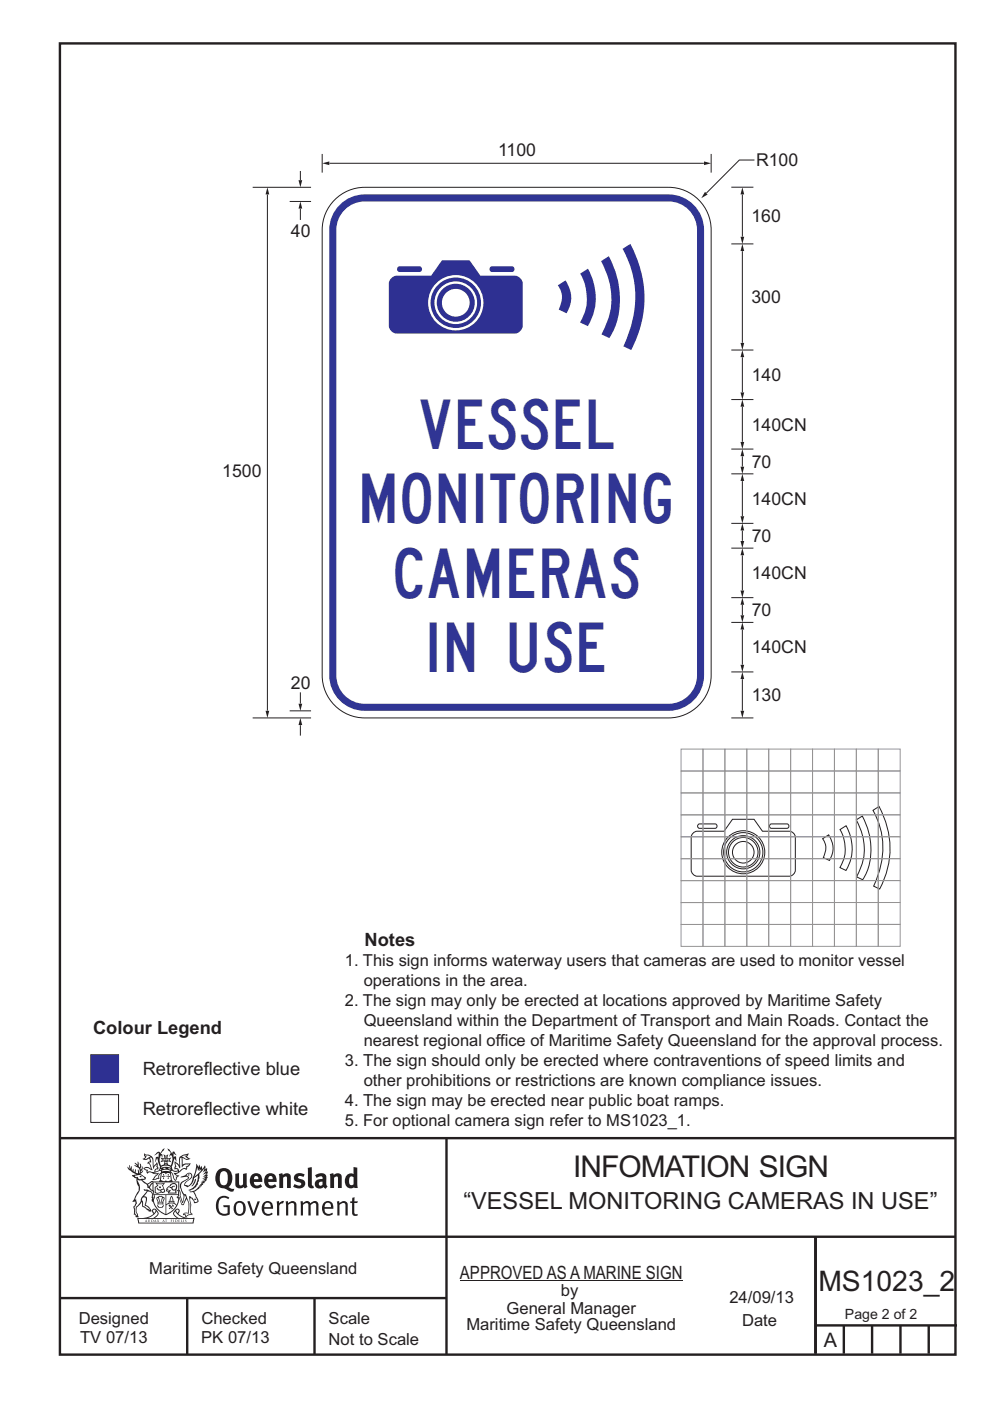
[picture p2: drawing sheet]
<svg xmlns="http://www.w3.org/2000/svg" width="210mm" height="297mm" viewBox="0 0 210 297" stroke-linecap="round" stroke-linejoin="round" font-family="sans-serif">
<g fill="none" stroke="#231f20" stroke-width=".51">
<path d="M12.7 9.2h190v278h-190zM12.7 241.3h189.9M94.7 241.4v45.8M12.7 275.2h82M12.7 262.2h190.1M39.7 275.2v12M66.7 275.2v12M173 262.2v24.8M173 281h30M179 281v6M185 281v6M191 281v6"/>
<path d="M197 281v6"/>
</g>
<g fill="#231f20">
<path d="M47 248.5a2.55 2.55 0 0 0 0 2.7l.3 .1a.81 .81 0 0 0 1-.9v-.6a1.04 1.04 0 0 0-1.1-1.5zM46.3 248.1a1.82 1.82 0 0 1 2.1-.2 1.82 1.82 0 0 1 .9 1.9 2.29 2.29 0 0 1-.8 1.9l.7 .3h.5l-.2 .6a2.87 2.87 0 0 1-2-.7 2.12 2.12 0 0 1-1.7-3.1z" fill-rule="evenodd"/>
<path d="M49.9 248.9l.8-.2v2a.46 .46 0 0 0 .2 .6 .46 .46 0 0 0 .7-.2v-2.2l.7-.2v2.4l.2 .5-.6 .4-.2-.3a1.02 1.02 0 0 1-1.2 .2 1.02 1.02 0 0 1-.6-1.1z" fill-rule="evenodd"/>
<path d="M54 249.5l-.1 .5h.9a.49 .49 0 0 0-.2-.6 .49 .49 0 0 0-.6 .1zM53.4 249.2a1.34 1.34 0 0 1 1.6-.3 1.34 1.34 0 0 1 .6 1.5v.2h-1.7a.77 .77 0 0 0 .5 .8 .77 .77 0 0 0 .9-.3l.3 .4a1.59 1.59 0 0 1-2.1 .2 1.59 1.59 0 0 1-.4-2z" fill-rule="evenodd"/>
<path d="M57 249.5l-.1 .5h.9a.49 .49 0 0 0-.2-.6 .49 .49 0 0 0-.6 .1zM56.4 249.2a1.34 1.34 0 0 1 1.6-.3 1.34 1.34 0 0 1 .7 1.5v.2h-1.8a.77 .77 0 0 0 .5 .8 .77 .77 0 0 0 .9-.3l.3 .4a1.59 1.59 0 0 1-2 .2 1.59 1.59 0 0 1-.5-2z" fill-rule="evenodd"/>
<path d="M59.1 248.9l.8-.2 .1 .4a.95 .95 0 0 1 1-.3 .95 .95 0 0 1 .7 .8v2.3h-.8v-2.3a.46 .46 0 0 0-.8 .1v2.2h-.9z" fill-rule="evenodd"/>
<path d="M62.5 249.1a1.75 1.75 0 0 1 2.1-.1l-.2 .5-.6-.2a.43 .43 0 0 0-.6 .3l.4 .3a1.04 1.04 0 0 1 1.2 1.2 1.04 1.04 0 0 1-1.4 .9l-1.2-.4 .3-.6 1 .4 .4-.4a.88 .88 0 0 0-1-.5l-.4-.2-.1-.4z" fill-rule="evenodd"/>
<path d="M65.3 247.6l.8-.2 .1 3.8 .2 .2 .2 .5a.88 .88 0 0 1-1-.1 .88 .88 0 0 1-.3-1z" fill-rule="evenodd"/>
<path d="M67.8 250.6a.43 .43 0 0 0-.1 .7 .43 .43 0 0 0 .7-.1v-.7zM66.8 249.2a1.7 1.7 0 0 1 2.4 .1v1.8l.3 .4-.4 .5-.5-.3a1.03 1.03 0 0 1-1.7-.2 1.03 1.03 0 0 1 .8-1.5h.7v-.4a.8 .8 0 0 0-1.2 .1z" fill-rule="evenodd"/>
<path d="M69.9 248.9l.8-.2 .1 .4a.95 .95 0 0 1 1-.3 .95 .95 0 0 1 .7 .8v2.3h-.8v-2.3a.46 .46 0 0 0-.8 .1v2.2h-.8z" fill-rule="evenodd"/>
<path d="M74.3 249.5a1.48 1.48 0 0 0 0 1.7l.4 .1 .3-.2v-1.5l-.3-.2zM75 247.4l.8 .2 .1 4.3h-.7l-.1-.2a1.26 1.26 0 0 1-1.4 0 1.26 1.26 0 0 1-.6-1.3 1.29 1.29 0 0 1 .5-1.3 1.29 1.29 0 0 1 1.4-.2z" fill-rule="evenodd"/>
<path d="M46.4 253.9a1.72 1.72 0 0 1 2.2 0l-.2 .3a1.24 1.24 0 0 0-1.4-.1 1.24 1.24 0 0 0-.7 1.3 1.49 1.49 0 0 0 1.3 2l.7-.2v-1.3h-.9l-.1-.4h1.4v2a1.93 1.93 0 0 1-2.2-.1 1.93 1.93 0 0 1-.7-2.2l.2-.7z" fill-rule="evenodd"/>
<path d="M50.3 255.2a1.65 1.65 0 0 0 .3 2.2 .99 .99 0 0 0 1-1.5 .78 .78 0 0 0-.4-.8 .78 .78 0 0 0-.9 .1zM50 254.9a1.33 1.33 0 0 1 1.6-.1 1.33 1.33 0 0 1 .5 1.5 1.31 1.31 0 0 1-1.3 1.5 1.31 1.31 0 0 1-1.3-1.6l.1-.5z" fill-rule="evenodd"/>
<path d="M52.5 254.7l.4-.1 .9 2.6 .8-2.5h.5l-1.1 3h-.5z" fill-rule="evenodd"/>
<path d="M56.2 255.2l-.2 .7h1.4a.7 .7 0 0 0-.3-.8 .7 .7 0 0 0-.9 .1zM55.9 255a1.22 1.22 0 0 1 1.5-.2 1.22 1.22 0 0 1 .5 1.5h-1.9a.93 .93 0 0 0 .5 1 .93 .93 0 0 0 1.2-.2l.1 .3a1.43 1.43 0 0 1-1.7 .1 1.43 1.43 0 0 1-.6-1.7z" fill-rule="evenodd"/>
<path d="M58.7 254.8l.4-.2 .1 .5 .4-.3 .6-.2-.2 .6a.66 .66 0 0 0-.8 .6v1.9h-.4z" fill-rule="evenodd"/>
<path d="M60.6 254.8l.4-.2 .1 .5a.94 .94 0 0 1 1-.4 .94 .94 0 0 1 .8 .7v2.3h-.5l-.1-2.5a.81 .81 0 0 0-1.2 .3v2.2h-.4z" fill-rule="evenodd"/>
<path d="M63.7 254.7l.5-.1 .1 .5 .4-.3a.78 .78 0 0 1 1.1 .3 .9 .9 0 0 1 1-.5 .9 .9 0 0 1 .7 .8v2.3h-.4l-.1-2.5a.67 .67 0 0 0-1.1 .3v2.2h-.5v-2.4l-.4-.2-.7 .4v2.2h-.5z" fill-rule="evenodd"/>
<path d="M69 255.2l-.2 .7h1.4a.7 .7 0 0 0-.3-.8 .7 .7 0 0 0-.9 .1zM68.7 255a1.22 1.22 0 0 1 1.5-.2 1.22 1.22 0 0 1 .5 1.5h-1.9a.93 .93 0 0 0 .5 1 .93 .93 0 0 0 1.2-.2l.1 .3a1.44 1.44 0 0 1-1.7 .1 1.44 1.44 0 0 1-.6-1.7z" fill-rule="evenodd"/>
<path d="M71.4 254.8l.5-.2 .1 .5a.94 .94 0 0 1 1-.4 .94 .94 0 0 1 .7 .7v2.3h-.4l-.1-2.5a.81 .81 0 0 0-1.2 .3v2.2h-.5z" fill-rule="evenodd"/>
<path d="M74.7 254l.5-.2v.9h.7l-.1 .4h-.7l.1 2.2 .1 .1h.5l.1 .3a.75 .75 0 0 1-1.2-.6v-2h-.4v-.4h.4z" fill-rule="evenodd"/>
<path d="M30.8 244.9l1.1 .3-.9 .5h-.4l.5-.5zM31.8 245.5l.2-.1a2.44 2.44 0 0 1 .4 2l.1 .4 .7-1-.1 .6 .3 .3a.57 .57 0 0 0-.6 .8l-1-.2-.5 .2 .1-.5-.7-.2 .6-.2 1 .5 .1-.1-.6-1.3-.2-.1 .5-.1zM30.7 244.5l-.2 .4 .3 .4-.6 .4a1.04 1.04 0 0 0 1.4-.1l.2 .7h-.4l-.2 .4a.94 .94 0 0 1 .9 1.1l-.2-.1a1.16 1.16 0 0 0-1.5-.1l.3 .4 .4 .2 .1 .5 .2 .2v-.2a.94 .94 0 0 1 1.1 .2h.9l-1.2 1.2a1.13 1.13 0 0 0 1.2-.2l.4-.1-.1-.4 .5-.7a.83 .83 0 0 0-.6 1.1l-.3-.1-.7 .3 1.1-1.4-.5 .2-.5-.1 1.3-.5-.2-.2-.8 .4v-.3l.2-.2 .3 .1 .1-.3-.2-.4v-.6l-.2-.3-.6 .9v-.7a1.42 1.42 0 0 0-1.7-1.8z" fill-rule="evenodd"/>
<path d="M38.5 245.3l.5-.3 .7-.1-.6 .3 .8 .5h-.3zM38.3 245.5h.2l.1 2a1.69 1.69 0 0 1 1.5-.7l-.7 .5 .1 .5a1.1 1.1 0 0 0-1.5 .6l-.1-.5-.2-.2h-.5l.2-.4-.2-.7a1.42 1.42 0 0 1 .8 1.1l.2-.1zM37.1 246.2l.1 1-.2 .3v.5l.6-.1 .1 .2a.96 .96 0 0 1-1.1-.1l-.1 .1a1.06 1.06 0 0 0 1.3 .2v.1a.72 .72 0 0 1-1 .2l.3 .5 .6 .3-.4 .1-.1 .7-.3-.4-.3-1.1-.4-.4 .4 .9a1.54 1.54 0 0 0 .6 1.2l.2-.3a.58 .58 0 0 1 .5-.7l.1-.2h-.3l-.4-.3 .9-.5a.93 .93 0 0 1 1.1-.5l.1 .2 .2-.1 .1-.5a.99 .99 0 0 0 .7-.9l-1.3 .1-.4 .3v-1.5l.9 .4 .8-.3h-.3l-.5-.4 .4-.7-.7 .2a1.46 1.46 0 0 0-1.3 2.1v.4l-.2-.4z" fill-rule="evenodd"/>
<path d="M35.6 248.9l.2 .1-.1 .4h.3l-.3 .1v.5l-.1-.6h-.3l.3-.1z" fill-rule="evenodd"/>
<path d="M34.6 248.9l.2 .1-.1 .3 .4 .1h-.4v.6l-.1-.5-.3-.1h.3z" fill-rule="evenodd"/>
<path d="M34.3 248.8a.57 .57 0 0 1 .9 .2 .57 .57 0 0 1 .9-.2l.2 1.4-.2 .1a.57 .57 0 0 1-.9-.1 .69 .69 0 0 1-1.1 0zM34.2 248.1l-.3 2.1-.2 .4h2.9l-.1-.4-.3-2.1h-.2v.3l-.8-.1-.9 .1 .1-.3z" fill-rule="evenodd"/>
<path d="M34.2 252.4a.3 .3 0 0 0 .6 0 .3 .3 0 0 0-.6 0zM33.3 251l.3 .3-.3 .3a.79 .79 0 0 0 0 1.3l.8-.2-.1-.3a.55 .55 0 0 1-.7-.6h.1l.1 .3 .4 .1 .8-.2-.4-.7 .4-.3-.7 .1zM33 250.7l1.1 .2 .9-.2-.4 .7 .4 1.1a.56 .56 0 0 1-.8 .3l-.2 .1a.73 .73 0 0 1-.9 .1 .73 .73 0 0 1-.3-.9v-.4l.5-.4z" fill-rule="evenodd"/>
<path d="M35.6 251.9l.7-.5a.58 .58 0 0 1 1-.1 .58 .58 0 0 1-.5 .9l-.2-.3a.43 .43 0 0 1 .6-.3v-.1a.57 .57 0 0 0-.8 .2l-.2-.1-.3 .2 .4 .1a.55 .55 0 0 0 .9 .5v.5h-1.3l.3-.4-.1-.2-.6 .1 .2-.2-.2-.1zM35.4 251.8l-.1 .2a.39 .39 0 0 0 .2 .7l.3-.1-.2 .5h1.9l-.1-.8a.86 .86 0 0 0-.1-1.4 .86 .86 0 0 0-1.3 .4z" fill-rule="evenodd"/>
<path d="M36 254.8h.8v.2h-.8zM36.4 253.8l.2 .8h-.4zM36.4 253.5l-.3 .5-.1 .6h-.2v.4l-.7 .4 .1 .2a1.48 1.48 0 0 1 2.2 .1l.2-.1-.6-.5v-.5h-.2l-.1-.6z" fill-rule="evenodd"/>
<path d="M35.8 255.4l.3 .1 .2 .3 .3-.2-.2-.2a.38 .38 0 0 1 .4 .5l-.1-.2-.3 .3 .3 .2-.3 .2-.1-.3-.4 .3-.1-.2 .4-.3-.2-.1-.1 .1z" fill-rule="evenodd"/>
<path d="M34.5 254h.2v.2l-.3 .6h-.1zM33.6 255.3h.9v.2a.55 .55 0 0 1-.8 .4v-.2h-.2zM33.4 254h.2l.2 .8h-.2zM33.6 255h.8l.1 .1-.8 .1zM33.8 253.7h.5l-.2 1.1h-.2zM33.3 253.8l-.1 .3 .3 1.2a.48 .48 0 0 0-.1 .5 .48 .48 0 0 0 .4 .3l.6-.1a.49 .49 0 0 0 .2-.7l.3-1.2-.1-.3a1.42 1.42 0 0 0-1.5 0z" fill-rule="evenodd"/>
<path d="M33.6 251.6h.5l.1 .3h-.4z" fill-rule="evenodd"/>
<path d="M41.3 250.1l.3-.2-.2 .9-.6 .7h-.2l.5-.7z" fill-rule="evenodd"/>
<path d="M39.7 249l.3-.2 .5 .2a.88 .88 0 0 1-.6 1.1 1.22 1.22 0 0 0-.8 1.3l.5 .2a.72 .72 0 0 0 .9-.4l.5-.8 .2-.6 .8-.6v.3a2.85 2.85 0 0 1-2 2.8l.1 .1a2.13 2.13 0 0 0 1.9-1.5l-.1-.2a2.01 2.01 0 0 0 .3-1.8l1.2-1.3-.4 1 .7-.5-.7 1 .8-.4-.8 .8 .7-.1-.9 .5 .8-.1-.8 .4h.7l-.8 .3 .3 .2h-.4l.2 .4-.4-.1 .2 .3h-.4l.1 .3h-.1a2.16 2.16 0 0 1-2 1l.1 .2h.4a.76 .76 0 0 1 .7 .7l.5 1.2-.6 .2a1.45 1.45 0 0 0-1.2-1.3l.3 1.8-.1 1.9 .4 .2a1.07 1.07 0 0 0-1.2 .4v-.3l-.5-.2a.87 .87 0 0 1 1-.1l.1-.7a4.4 4.4 0 0 0-.6-3.1l-.1-.3h-.2a2.16 2.16 0 0 1-.7-2.2l.3-.3 1.2-.8a.55 .55 0 0 0-.4-.7zM37.8 252.4a.76 .76 0 0 1 .3 1.1l.6 1.6 .4-1.7 .2 .1a.61 .61 0 0 1-.1 .9l-.3 .9h-.2l-.7-1.6-.3 .1a1.18 1.18 0 0 0 .1-1.4zM41.8 247.5l.2 .8 .3-.6v.6l.3-.5a1.9 1.9 0 0 1-1.1 1.4l-.3 .3zM38.2 249.6l1.4-.1 .2 .1v.3l-.5 .3a1.26 1.26 0 0 0-1 1.9l.2 .7a1.84 1.84 0 0 1 .2 2l-.4-1.3a.96 .96 0 0 0-.4-1.3l-.4 .3a.78 .78 0 0 1-.1 1.3l.2 .2h.4l.4 1.1a.38 .38 0 0 0 .2 .4 .38 .38 0 0 0 .4-.1l.6-1.2a2.94 2.94 0 0 1 .3 2.5v.5l-.8-.1-.3 .4v.2l.4-.1 .1 .4 .2 .1a1.02 1.02 0 0 1 1.3-.5l-.1-.4-.3-.1 .2-1.7-.3-1.4 .1 .1a1.14 1.14 0 0 1 .7 .9 .63 .63 0 0 0 .9-.2 .63 .63 0 0 0-.2-.8l-.6-1.3 .9-.6 .2-.3 .2-.1v-.2h.3l-.1-.3h.4l-.1-.3 .5-.1-.2-.2 .5-.4 .1-.2-.3 .1 .5-.6-.3 .1 .3-.6-.4 .1 .4-.5v-.3l-.3 .2 .1-.6v-.3l-.4 .3-.1-.8-.5 .8-.2-.7-.2 .5-.3-.8-.1 .6-.5-.8-.1 1.4-.7 1.9a1.81 1.81 0 0 1-.9 1.4l-.6-.2a1.75 1.75 0 0 1 1.1-1.2 .75 .75 0 0 0 .1-1.3 .75 .75 0 0 0-1.2 .5z" fill-rule="evenodd"/>
<path d="M41.2 254.2l.3-.1 .1 .3h-.4z" fill-rule="evenodd"/>
<path d="M29.4 258.4h11.6l-.2 .8h-11.3zM31.3 258.2l.5-.1a2.48 2.48 0 0 0 1.4-1.3l.2 .6-.5 .5-.4 .3zM32.5 256.6l.3-.2 .2 .2-.3 .6zM37.2 256.8a2.65 2.65 0 0 0 1.8 1.4h-1.1l-.5-.3-.5-.5zM37.4 256.6l.2-.2 .3 .2-.3 .6zM29.2 258.2l.1 1.2h11.7l.3-1.1-.2-.1a4.1 4.1 0 0 1-3.3-.9l.3-.4-.1-.5a1.06 1.06 0 0 0-1.3 .9l.2 .4 .6 .5h-4.7l.3-.1a.84 .84 0 0 0 .6-.7 .84 .84 0 0 0-.5-.9l-.3-.2-.5 .1-.1 .5 .3 .4a4.2 4.2 0 0 1-3.4 .9z" fill-rule="evenodd"/>
<path d="M31 258.7l.1 .2h-.2zM31 258.6l-.3 .5 .4-.1 .2 .1z" fill-rule="evenodd"/>
<path d="M31.3 258.6h.2v.4a.25 .25 0 0 0 .3-.1 .25 .25 0 0 0-.1-.3h.1a.29 .29 0 0 1 0 .4 .29 .29 0 0 1-.4 0 .29 .29 0 0 1 0-.4z" fill-rule="evenodd"/>
<path d="M32.2 258.6a.22 .22 0 0 1 .3 .2 .22 .22 0 0 1-.3 .2zM32 258.6v.5a.33 .33 0 0 0 .5-.1 .33 .33 0 0 0 0-.4 .33 .33 0 0 0-.5 0z" fill-rule="evenodd"/>
<path d="M32.9 258.7l.1 .2h-.2zM32.9 258.6l-.2 .5 .3-.1 .2 .1z" fill-rule="evenodd"/>
<path d="M33.3 258.6h.2v.2l.3-.2-.2 .2 .2 .3-.3-.2-.1 .2h-.1l.2-.3z" fill-rule="evenodd"/>
<path d="M34.7 258.7l.1 .2h-.2zM34.7 258.6l-.3 .5 .4-.1 .2 .1z" fill-rule="evenodd"/>
<path d="M35 258.6h.4h-.1v.5h-.2l.1-.5z" fill-rule="evenodd"/>
<path d="M36.2 258.6h.3h-.2v.2h.2h-.2l.1 .3h-.2z" fill-rule="evenodd"/>
<path d="M36.7 258.6h.2v.5h-.2z" fill-rule="evenodd"/>
<path d="M37.3 258.6a.22 .22 0 0 1 .3 .2 .22 .22 0 0 1-.3 .2zM37.1 258.6v.5a.33 .33 0 0 0 .5-.1 .33 .33 0 0 0 0-.4 .33 .33 0 0 0-.5 0z" fill-rule="evenodd"/>
<path d="M37.8 258.6h.3h-.1v.2h.1h-.1v.2l.1 .1h-.3z" fill-rule="evenodd"/>
<path d="M38.3 258.6h.3l-.1 .4 .2 .1h-.4z" fill-rule="evenodd"/>
<path d="M38.9 258.6h.2v.5h-.2z" fill-rule="evenodd"/>
<path d="M39.3 258.6h.2l-.2 .1 .2 .2-.1 .2h-.1v-.2l.2 .1z" fill-rule="evenodd"/>
<path d="M34.2 247.4a1.51 1.51 0 0 1 2 .2 2.67 2.67 0 0 0-2.1 0zM35.7 247.6l.4 .2 .1 .2-.4-.1zM34.6 247.7l.4-.1 .2 .2h-.4zM34 247.9l.3 .1-.3 .1zM34.9 246.9l.3-.2 .2 .2zM34.9 245.7h.2v.4h-.2zM35 245.1l.2 .2 .2-.2-.1 .4h-.2zM35.1 246.3h.2l.1 .4-.2-.2-.2 .2zM35.3 245.7h.2v.4h-.2zM34.4 245.7l.3 .1v.2l-.3 .1 .2-.2zM35.7 245.8l.3-.1-.2 .2 .2 .2-.4-.1zM32.7 244.9l1-.5-.1 1-.2-.1-.4 .1-.2 1.1 .5-1 .2 .9a1.84 1.84 0 0 1 .3 1.7l.4 .1a2.48 2.48 0 0 1 2.2 .1l.2-.3-.2-.7 .7-1.7 .4 .6-.2-1-.2-.1-.2 .3v-.9l.6 .4-.6-.7h-.3l-.1 .4-.5-.8-.5-.3 .2 .4 .5 .6-.4 .7 .4-.3a2.06 2.06 0 0 1 0 2.2l-.6-.2-.1-.6 .1-.1 .8 .2-.4-.5 .4-.5-.7 .2-.2-.2 .2-.7-.5 .4-.5-.4 .2 .7-.2 .2-.7-.2 .4 .5-.4 .5 .7-.2 .2 .1-.2 .6-.5 .2a2.02 2.02 0 0 1 0-2.2l.3 .5-.1-.6-.3-.1 .8-1.2-.5 .3-.4 .7-.2-.3a.8 .8 0 0 0-.8 .5z" fill-rule="evenodd"/>
<path d="M29.2 250.1l.3 .2a.61 .61 0 0 1 .8 .3l.3 .2a.8 .8 0 0 1 .6 1l.4 .1 .5 .6a1 1 0 0 1 .5 1l-.1 .7v-.5h-.1a.96 .96 0 0 0-.8-1.3l-.3-.2h-.6l-.1-.1-.2 .1 .2 .3h.5l-1.1 1.4-.2 .9-.4 .6a1.33 1.33 0 0 0-.5 1.8l.2 .5a1.26 1.26 0 0 1-.5-1.4l-.1-.4a1.56 1.56 0 0 0 .4-1.7l-.3 .2 .2-.5a3.2 3.2 0 0 0 .7-3zM30.4 253.9h.4a2.06 2.06 0 0 1-.1 1.6l.7 .5 .4 .5-.6-.2-.8-.6-.1-.9a.51 .51 0 0 1 .1-.9zM28.6 249.3a1.52 1.52 0 0 1 2.1 .6l-1.1 .1-.2-.1-.2-.4-.4 .1zM27.5 247v.8l-.3-.4-.2 .1a3.1 3.1 0 0 0 2 1.5l-1 .1 .5 .6 .5 .1v1.1a1.84 1.84 0 0 1-.2 2.5l-.4 .9-.4 .4 .3 .1 .4-.1 .1 .4-.2 .5-.3 .2 .1 1.8 .2-.1 .2 .6h.2l.4-.1-.1-.5a1.3 1.3 0 0 1-.1-1.6l.8-1.1 .2 1.1 .6 .2 .4 .6 .2-.2 .2 .4 .5-.1a1.85 1.85 0 0 0-1.2-1.3l.1-.3a1.39 1.39 0 0 0 0-1.5h-.5l.5-.6a.66 .66 0 0 1 .9-.4 .66 .66 0 0 1 .3 .9l-.1 .4h.2v.1l-.2 .3 .2 .5 .2-.3a2.24 2.24 0 0 0 .1-2.2 .73 .73 0 0 1-.7-.6 .73 .73 0 0 1 .5-.8l.1-.2a.94 .94 0 0 0-.9 .8 .48 .48 0 0 1-.1-.5 .48 .48 0 0 1 .5-.3l.5-.3a.51 .51 0 0 0-.8 .2l-.5 .3-1-.8 .6-.1 .1-.5-1.1-.7 .5-.4v-.4l-.5 .5 .1-.2a.69 .69 0 0 0 .2-1.1v.5l-.3 .2 .1-1.1-.3-.2 .1 .6-.1 .2-.4-1.2v.6l-.7-.3 .6 .6-.6-.2 .2 .3a1 1 0 0 1 .8 1.5l-.2-.8v.8l-.5-.2-.1-.7-.2 .6-.2-.1v-.6l-.2 .4-.2-.2 .1-.7-.2 .5z" fill-rule="evenodd"/>
<path d="M29.5 249.5l.3-.2 .3 .3z" fill-rule="evenodd"/>
<path d="M32.4 250.5h5.6v2l-.2-.1v-1.7h-5.2v2.5h5.2v-.8l.1 .2-.1 1.1v-.3h-2.5v4a4.1 4.1 0 0 0 2.6-3.6l.1-.1a4 4 0 0 1-2.8 3.9 4.2 4.2 0 0 1-2.8-4.7l.1 1.3 .1-.1a3.8 3.8 0 0 0 2.5 3.3v-4h-2.5l-.2-.9z" fill-rule="evenodd"/>
<circle cx="40" cy="249.1" r=".17"/>
</g>
<g fill="#fff" stroke="#231f20" stroke-width=".21">
<path d="M19.3 223.6h5.8v5.9h-5.8z" fill-rule="evenodd"/>
<path d="M19.3 232.1h5.8v5.9h-5.8z" fill-rule="evenodd"/>
</g>
<path d="M19.3 223.6h5.8v5.9h-5.8z" fill="#2e3092"/>
<path d="M71 42.4a9 9 0 0 1 6.4-2.7h64.4a9.1 9.1 0 0 1 9 9v94.5a9.1 9.1 0 0 1-9 9h-64.4a9.1 9.1 0 0 1-9.1-9v-94.5a9 9 0 0 1 2.7-6.3z" fill-rule="evenodd" fill="#fff" stroke="#231f20" stroke-width=".21"/>
<path d="M71.7 43.8a7.5 7.5 0 0 1 5.7-2.6h64.4a7.5 7.5 0 0 1 7.5 7.5v94.5a7.5 7.5 0 0 1-7.5 7.5h-64.4a7.5 7.5 0 0 1-7.6-7.5v-94.5a7.5 7.5 0 0 1 1.9-4.9z" fill-rule="evenodd" fill="#303594"/>
<path d="M73.1 44.5a6 6 0 0 1 4.3-1.8h64.4a6 6 0 0 1 6 6v94.5a6 6 0 0 1-6 6h-64.4a6 6 0 0 1-6.1-6v-94.5a6 6 0 0 1 1.8-4.2z" fill-rule="evenodd" fill="#fff"/>
<path d="M69.9 34.6h79.4" fill="none" stroke="#231f20" stroke-width=".21"/>
<g fill="#231f20">
<path d="M68.3 34.6l1.5-.4v.8z"/>
<path d="M149.3 34.2l1.5 .4-1.5 .4z"/>
</g>
<path d="M160 33.9h-3.2l-7 7" fill="none" stroke="#231f20" stroke-width=".21"/>
<path d="M149.5 40.7l.6 .5-1.4 .8z" fill="#231f20"/>
<path d="M155.1 152.2h4.7M157.5 144v6.7" fill="none" stroke="#231f20" stroke-width=".21"/>
<g fill="#231f20">
<path d="M157.5 142.5l.3 1.5h-.7z"/>
<path d="M157.1 150.7h.7l-.3 1.5z"/>
</g>
<path d="M150.8 32.6v4M157.5 133.5v7.4M155.1 142.5h4.7" fill="none" stroke="#231f20" stroke-width=".21"/>
<g fill="#231f20">
<path d="M157.5 132l.3 1.5h-.7z"/>
<path d="M157.1 141h.7l-.3 1.5z"/>
</g>
<path d="M155.1 132h4.7M157.5 128.3v2.1" fill="none" stroke="#231f20" stroke-width=".21"/>
<g fill="#231f20">
<path d="M157.5 126.7l.3 1.5h-.7z"/>
<path d="M157.1 130.5h.7l-.3 1.5z"/>
</g>
<path d="M157.5 117.8v7.4M155.1 126.7h4.7" fill="none" stroke="#231f20" stroke-width=".21"/>
<g fill="#231f20">
<path d="M157.5 116.2l.3 1.5h-.7z"/>
<path d="M157.1 125.2h.7l-.3 1.5z"/>
</g>
<path d="M155.1 116.2h4.7M157.5 112.5v2.2" fill="none" stroke="#231f20" stroke-width=".21"/>
<g fill="#231f20">
<path d="M157.5 111l.3 1.5h-.7z"/>
<path d="M157.1 114.7h.7l-.3 1.5z"/>
</g>
<path d="M155.1 111h4.7M157.5 102v7.4" fill="none" stroke="#231f20" stroke-width=".21"/>
<g fill="#231f20">
<path d="M157.5 100.5l.3 1.5h-.7z"/>
<path d="M157.1 109.5h.7l-.3 1.5z"/>
</g>
<path d="M157.5 96.8v2.1M155.1 100.5h4.7" fill="none" stroke="#231f20" stroke-width=".21"/>
<g fill="#231f20">
<path d="M157.5 95.2l.3 1.5h-.7z"/>
<path d="M157.1 99h.7l-.3 1.5z"/>
</g>
<path d="M155.1 39.7h4.7M155.1 51.7h4.7M157.5 41.3v8.9" fill="none" stroke="#231f20" stroke-width=".21"/>
<g fill="#231f20">
<path d="M157.5 39.7l.3 1.5h-.7z"/>
<path d="M157.1 50.2h.7l-.3 1.5z"/>
</g>
<path d="M157.5 53.3v19.4" fill="none" stroke="#231f20" stroke-width=".21"/>
<g fill="#231f20">
<path d="M157.1 72.7h.7l-.3 1.5z"/>
<path d="M157.5 51.7l.3 1.5h-.7z"/>
</g>
<path d="M155.1 74.2h4.7M157.5 75.8v7.4M155.1 95.2h4.7" fill="none" stroke="#231f20" stroke-width=".21"/>
<g fill="#231f20">
<path d="M157.5 74.2l.3 1.5h-.7z"/>
<path d="M157.1 83.2h.7l-.3 1.5z"/>
</g>
<path d="M157.5 86.3v7.4" fill="none" stroke="#231f20" stroke-width=".21"/>
<g fill="#231f20">
<path d="M157.5 84.7l.3 1.5h-.7z"/>
<path d="M157.1 93.7h.7l-.3 1.5z"/>
</g>
<path d="M53.6 39.7h12.4M63.7 36.3v1.9M61.4 42.7h4.6M155.1 84.7h4.7" fill="none" stroke="#231f20" stroke-width=".21"/>
<path d="M63.3 38.2h.8l-.4 1.5z" fill="#231f20"/>
<path d="M63.7 44.3v2.3" fill="none" stroke="#231f20" stroke-width=".21"/>
<path d="M63.7 42.7l.4 1.5h-.8z" fill="#231f20"/>
<path d="M56.7 41.3v109.4" fill="none" stroke="#231f20" stroke-width=".21"/>
<g fill="#231f20">
<path d="M56.7 39.7l.4 1.5h-.8z"/>
<path d="M56.3 150.7h.8l-.4 1.5z"/>
</g>
<path d="M68.3 32.6v4M53.6 152.2h12.4M61.4 150.7h4.6M63.7 146.8v2.4" fill="none" stroke="#231f20" stroke-width=".21"/>
<path d="M63.3 149.2h.8l-.4 1.5z" fill="#231f20"/>
<path d="M63.7 153.8v2.2" fill="none" stroke="#231f20" stroke-width=".21"/>
<path d="M63.7 152.2l.4 1.5h-.8z" fill="#231f20"/>
<g fill="#2e3092">
<path d="M132 52.8l1.7-1.1a23.2 23.2 0 0 1 .2 22.5l-1.7-.8a21.8 21.8 0 0 0-.2-20.6z" fill-rule="evenodd"/>
<path d="M127.5 55.4l1.6-1.1a17.9 17.9 0 0 1 .7 16.5l-.6 .9-1.6-.8a15.2 15.2 0 0 0-.1-15.5z" fill-rule="evenodd"/>
<path d="M123.1 58l1.6-1a12 12 0 0 1 0 12.2l-1.7-.8a10 10 0 0 0 .1-10.4z" fill-rule="evenodd"/>
<path d="M118.3 60.5l1.7-1.1a6.1 6.1 0 0 1 .2 7l-1.7-.8a4.6 4.6 0 0 0-.2-5.1z" fill-rule="evenodd"/>
<path d="M104.1 56.5h4.5a.61 .61 0 0 1 .5 .6 .61 .61 0 0 1-.5 .6h-4.3a.62 .62 0 0 1-.5-.5 .62 .62 0 0 1 .3-.7zM84.5 56.5h4.5a.61 .61 0 0 1 .5 .6 .61 .61 0 0 1-.5 .6h-4.3a.62 .62 0 0 1-.5-.5 .62 .62 0 0 1 .3-.7zM82.8 59.2l-.3 .9v9a1.8 1.8 0 0 0 1.6 1.6h25.2a1.8 1.8 0 0 0 1.6-1.6v-9a1.79 1.79 0 0 0-1.6-1.6h-7.4l-2.3-3.3h-5.9l-2.3 3.3h-7.3l-.5 .1zM90.8 64.2a5.9 5.9 0 0 1 11.7 0 5.9 5.9 0 0 1-11.7 0zM91.3 64.2a5.4 5.4 0 0 1 10.7 0 5.4 5.4 0 0 1-10.7 0zM92.1 64.2a4.6 4.6 0 0 1 9.1 0 4.6 4.6 0 0 1-9.1 0zM92.6 64.2a4.1 4.1 0 0 1 8.1 0 4.1 4.1 0 0 1-8.1 0zM93.7 64.2a2.95 2.95 0 0 1 5.9 0 2.95 2.95 0 0 1-5.9 0z" fill-rule="evenodd"/>
</g>
<g fill="none" stroke="#231f20" stroke-width=".21">
<path d="M146.9 176.8l.6-.5 .3-.1h5.8l1.8-2.5h4.5l1.8 2.5h5.7a1.39 1.39 0 0 1 1.3 1.3v7a1.4 1.4 0 0 1-1.3 1.3h-19.6a1.4 1.4 0 0 1-1.2-1.3v-7zM148.2 174.8l3.5-.1a.48 .48 0 0 1 .4 .5 .48 .48 0 0 1-.4 .4h-3.3a.48 .48 0 0 1-.4-.3 .48 .48 0 0 1 .2-.5zM163.4 174.8l3.5-.1a.48 .48 0 0 1 .4 .5 .48 .48 0 0 1-.4 .4h-3.3a.48 .48 0 0 1-.4-.3 .48 .48 0 0 1 .2-.5zM174.5 177.8l1.3-.8a4.7 4.7 0 0 1 .1 5.4l-1.3-.6 .3-.6a3.2 3.2 0 0 0-.4-3.4zM178.2 175.9l1.3-.8a9.3 9.3 0 0 1-.1 9.5l-1.3-.7a8 8 0 0 0 .1-8zM181.6 173.8l1.3-.8a13.9 13.9 0 0 1 .5 12.8l-.4 .7-1.3-.6a11.8 11.8 0 0 0-.1-12.1zM185.2 171.8l1.2-.8a18 18 0 0 1 .2 17.5l-1.3-.6a16.9 16.9 0 0 0-.1-16.1zM97.6 271.6h47.2"/>
<circle cx="157.6" cy="180.7" r="3.5"/>
<circle cx="157.6" cy="180.7" r="3.1"/>
<circle cx="157.6" cy="180.7" r="4.6"/>
<circle cx="157.6" cy="180.7" r="4.2"/>
<circle cx="157.6" cy="180.7" r="2.29"/>
</g>
<g fill="none" stroke="#939598" stroke-width=".21">
<path d="M144.5 158.8h4.6v4.7h-4.6zM149.1 158.8h4.6v4.7h-4.6zM153.7 158.8h4.7v4.7h-4.7zM158.4 158.8h4.6v4.7h-4.6zM163 158.8h4.7v4.7h-4.7zM167.7 158.8h4.6v4.7h-4.6zM172.3 158.8h4.7v4.7h-4.7zM177 158.8h4.6v4.7h-4.6zM181.6 158.8h4.7v4.7h-4.7zM186.3 158.8h4.6v4.7h-4.6zM144.5 163.5h4.6v4.6h-4.6zM144.5 168.1h4.6v4.7h-4.6z"/>
<path d="M144.5 172.8h4.6v4.6h-4.6zM144.5 177.4h4.6v4.7h-4.6zM149.1 163.5h4.6v4.6h-4.6zM149.1 168.1h4.6v4.7h-4.6zM149.1 172.8h4.6v4.6h-4.6zM149.1 177.4h4.6v4.7h-4.6zM153.7 163.5h4.7v4.6h-4.7zM153.7 168.1h4.7v4.7h-4.7zM153.7 172.8h4.7v4.6h-4.7zM153.7 177.4h4.7v4.7h-4.7zM158.4 163.5h4.6v4.6h-4.6zM158.4 168.1h4.6v4.7h-4.6z"/>
<path d="M158.4 172.8h4.6v4.6h-4.6zM158.4 177.4h4.6v4.7h-4.6zM163 163.5h4.7v4.6h-4.7zM163 168.1h4.7v4.7h-4.7zM163 172.8h4.7v4.6h-4.7zM163 177.4h4.7v4.7h-4.7zM167.7 163.5h4.6v4.6h-4.6zM167.7 168.1h4.6v4.7h-4.6zM167.7 172.8h4.6v4.6h-4.6zM167.7 177.4h4.6v4.7h-4.6zM172.3 163.5h4.7v4.6h-4.7zM172.3 168.1h4.7v4.7h-4.7z"/>
<path d="M172.3 172.8h4.7v4.6h-4.7zM172.3 177.4h4.7v4.7h-4.7zM177 163.5h4.6v4.6h-4.6zM177 168.1h4.6v4.7h-4.6zM177 172.8h4.6v4.6h-4.6zM177 177.4h4.6v4.7h-4.6zM181.6 163.5h4.7v4.6h-4.7zM181.6 168.1h4.7v4.7h-4.7zM181.6 172.8h4.7v4.6h-4.7zM181.6 177.4h4.7v4.7h-4.7zM186.3 163.5h4.6v4.6h-4.6zM186.3 168.1h4.6v4.7h-4.6z"/>
<path d="M186.3 172.8h4.6v4.6h-4.6zM186.3 177.4h4.6v4.7h-4.6zM144.5 182.1h4.6v4.6h-4.6zM144.5 186.7h4.6v4.7h-4.6zM144.5 191.4h4.6v4.6h-4.6zM144.5 196h4.6v4.7h-4.6zM149.1 182.1h4.6v4.6h-4.6zM149.1 186.7h4.6v4.7h-4.6zM149.1 191.4h4.6v4.6h-4.6zM149.1 196h4.6v4.7h-4.6zM153.7 182.1h4.7v4.6h-4.7zM153.7 186.7h4.7v4.7h-4.7z"/>
<path d="M153.7 191.4h4.7v4.6h-4.7zM153.7 196h4.7v4.7h-4.7zM158.4 182.1h4.6v4.6h-4.6zM158.4 186.7h4.6v4.7h-4.6zM158.4 191.4h4.6v4.6h-4.6zM158.4 196h4.6v4.7h-4.6zM163 182.1h4.7v4.6h-4.7zM163 186.7h4.7v4.7h-4.7zM163 191.4h4.7v4.6h-4.7zM163 196h4.7v4.6h-4.7zM167.7 182.1h4.6v4.6h-4.6zM167.7 186.7h4.6v4.7h-4.6z"/>
<path d="M167.7 191.4h4.6v4.6h-4.6zM167.7 196h4.6v4.6h-4.6zM172.3 182.1h4.7v4.6h-4.7zM172.3 186.7h4.7v4.7h-4.7zM172.3 191.4h4.7v4.6h-4.7zM172.3 196h4.7v4.6h-4.7zM177 182.1h4.6v4.6h-4.6zM177 186.7h4.6v4.7h-4.6zM177 191.4h4.6v4.6h-4.6zM177 196h4.6v4.6h-4.6zM181.6 182.1h4.7v4.6h-4.7zM181.6 186.7h4.7v4.6h-4.7z"/>
<path d="M181.6 191.3h4.7v4.7h-4.7zM181.6 196h4.7v4.6h-4.7zM186.3 182.1h4.6v4.6h-4.6zM186.3 186.7h4.6v4.6h-4.6zM186.3 191.3h4.6v4.7h-4.6zM186.3 196h4.6v4.6h-4.6z"/>
</g>
<g font-size="10.5" fill="#303594">
<text x="89.2" y="95.2">VESSEL</text>
<text x="76.9" y="111">MONITORING</text>
<text x="83.9" y="126.7">CAMERAS</text>
<text x="91.2" y="142.5">IN USE</text>
</g>
<text font-size="6.4" fill="#231f20" x="121.6" y="249.6">INFOMATION SIGN</text>
<text font-size="6" fill="#231f20" x="173.6" y="273.7">MS1023_2</text>
<text font-size="5" fill="#231f20" x="98.3" y="256.2">“VESSEL MONITORING CAMERAS IN USE”</text>
<text font-size="4.2" fill="#231f20" x="174.7" y="285.6">A</text>
<g font-size="3.9" fill="#231f20">
<text x="77.3" y="200.6">Notes</text>
<text x="19.7" y="219.3">Colour Legend</text>
<text x="30.3" y="228">Retroreflective blue</text>
<text x="30.3" y="236.5">Retroreflective white</text>
<text x="97.6" y="271.1">APPROVED AS A MARINE SIGN</text>
</g>
<g font-size="3.7" fill="#231f20">
<text x="105.6" y="33.1">1100</text>
<text x="160.4" y="35.2">R100</text>
<text x="159.4" y="47">160</text>
<text x="61.7" y="50.3">40</text>
<text x="159.4" y="64.3">300</text>
<text x="159.5" y="80.8">140</text>
<text x="159.5" y="91.3">140CN</text>
<text x="47.1" y="101">1500</text>
<text x="159.5" y="99.2">70</text>
<text x="159.5" y="107">140CN</text>
<text x="159.5" y="114.9">70</text>
<text x="159.5" y="122.8">140CN</text>
<text x="159.5" y="130.7">70</text>
<text x="159.5" y="138.5">140CN</text>
<text x="61.7" y="146.2">20</text>
<text x="159.5" y="148.7">130</text>
</g>
<g font-size="3.5" fill="#231f20">
<text x="73.2" y="204.9">1. This sign informs waterway users that cameras are used to monitor vessel</text>
<text x="77.1" y="209.1">operations in the area.</text>
<text x="73.2" y="213.4">2. The sign may only be erected at locations approved by Maritime Safety</text>
<text x="77.1" y="217.6">Queensland within the Department of Transport and Main Roads. Contact the</text>
<text x="77.1" y="221.8">nearest regional office of Maritime Safety Queensland for the approval process.</text>
<text x="73.2" y="226.1">3. The sign should only be erected where contraventions of speed limits and</text>
<text x="77.1" y="230.3">other prohibitions or restrictions are known compliance issues.</text>
<text x="73.2" y="238.8">5. For optional camera sign refer to MS1023_1.</text>
<text x="73.2" y="234.5">4. The sign may be erected near public boat ramps.</text>
<text x="31.7" y="270.1">Maritime Safety Queensland</text>
<text x="119" y="274.8">by</text>
<text x="16.7" y="280.7">Designed</text>
<text x="42.7" y="280.7">Checked</text>
<text x="69.7" y="280.7">Scale</text>
<text x="107.4" y="278.6">General Manager</text>
<text x="154.7" y="276.2">24/09/13</text>
<text x="157.4" y="281.2">Date</text>
<text x="17" y="284.8">TV 07/13</text>
<text x="42.7" y="284.8">PK 07/13</text>
<text x="69.7" y="285.2">Not to Scale</text>
<text x="98.9" y="282.1">Maritime Safety Queensland</text>
</g>
<text font-size="3" fill="#231f20" x="179.2" y="279.7">Page 2 of 2</text>
</svg>
